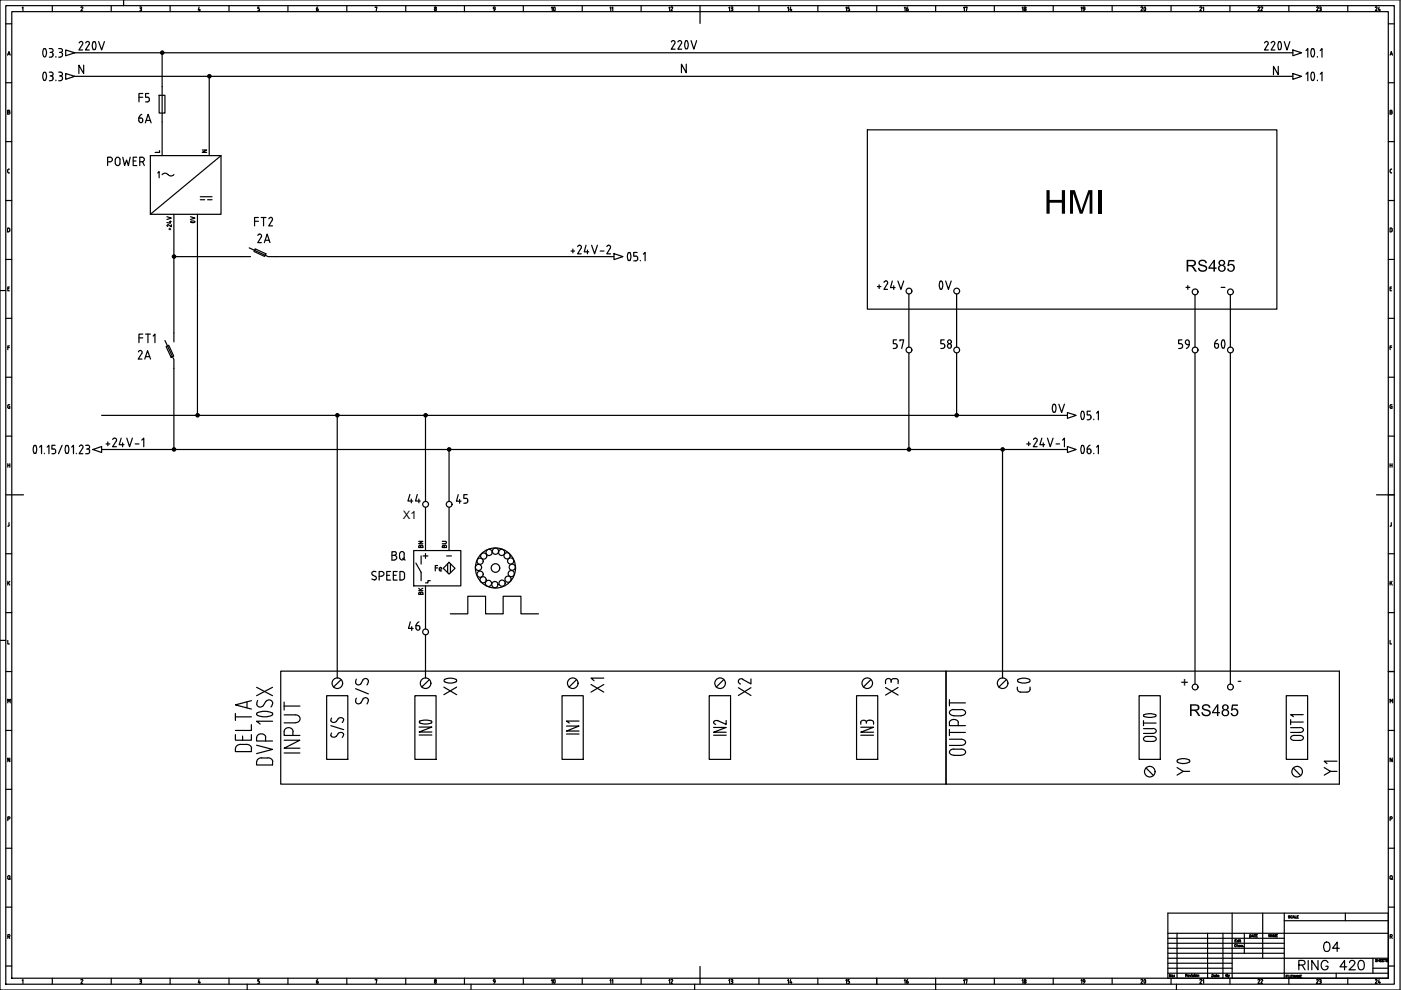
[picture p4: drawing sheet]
<svg xmlns="http://www.w3.org/2000/svg" width="297mm" height="210mm" viewBox="0 0 297 210" stroke-linecap="round" stroke-linejoin="round" font-family="sans-serif">
<!-- layer: 035 -->
<g fill="none" stroke="#000" stroke-width=".25">
<path d="M0 0h296.8v209.9h-296.8zM26.2 0v1.2M1.2 5.1h1.3M1.2 17.5h1.3M1.6 11.7l.3-.8 .3 .8M1.7 11.5h.4M2.5 2.5h291.8v204.9h-291.8zM4.7 1.7l.2-.2v.8M11.1 1.2v1.3M17.3 1.5l-.1 .1M17.4 1.5l.1 .2M17.5 1.8l-.4 .5h.4"/>
<path d="M23.6 1.2v1.3M29.6 1.5h.2M29.6 2.3h.2M29.7 1.8h.1M29.8 1.5l.2 .1-.2 .2 .2 .2M30 2v.1M30 2.1l-.2 .2M36.1 1.2v1.3M42.2 1.5l-.2 .6h.5M42.3 2v.3M48.6 1.2v1.3M61 1.2v1.3"/>
<path d="M73.5 1.2v1.3M79.5 1.6l.4-.1-.1 .8M86 1.2v1.3M92.1 2l.2-.2 .2 .2M92.1 2l.2 .3 .2-.2M92.5 2v.1M98.5 1.2v1.3M111 1.2v1.3M123.4 1.2v1.3M135.9 1.2v1.3M148.4 1.2v1.3M160.9 1.2v1.3"/>
<path d="M173.4 1.2v1.3M185.9 1.2v1.3M198.4 1.2v1.3M210.8 1.2v1.3M223.3 1.2v1.3M235.8 1.2v1.3M248.3 1.2v1.3M260.8 1.2v1.3M273.3 1.2v1.3M285.7 1.2v1.3M294.3 5.1h1.3M294.3 17.5h1.3"/>
<path d="M294.7 11.7l.3-.8 .2 .8M294.8 11.5h.4M1.2 30h1.3M1.6 23.8h.3M1.6 36.1v.4M1.7 36.4l.1 .2M1.8 36.7h.2M1.8 35.9h.2M1.8 35.9l-.1 .2M1.9 23.4h-.3v.8h.3M1.9 23.4l.2 .2-.2 .1 .2 .3-.2 .2M294.3 30h1.3"/>
<path d="M294.7 36.1v.4M294.7 23.8h.2M294.8 36.4l.2 .2M294.9 23.4h-.2v.8h.2M294.9 36.7h.2M294.9 35.9h.2M295 23.4l.1 .2-.1 .1 .2 .3-.2 .2M295 35.9l-.2 .2M1.2 42.5h1.3M1.2 55h1.3M1.8 48.4h-.2v.8h.2M1.8 48.4h.2l.1 .5"/>
<path d="M2.1 48.9l-.3 .2M294.3 42.5h1.3M294.3 55h1.3M294.9 48.4h-.2v.8h.2M295 48.4l.2 .2M295.1 48.6v.3M295.2 48.9l-.2 .2M0 61.6h1.2M1.2 80h1.3M1.3 67.5h1.2M1.7 61.2h.2M1.7 73.7h.3"/>
<path d="M2 60.8h-.3v.9h.3M2 73.3h-.3v.8M294.3 67.5h1.3M294.3 80h1.3M294.7 61.2h.3M294.7 73.7h.4M295.1 60.8h-.4v.9h.4M295.1 73.3h-.4v.8M1.3 92.5h1.2M1.7 86.4l.2 .2M1.7 98.7h.4M1.7 98.3v.8"/>
<path d="M1.9 85.8h.2M1.9 85.8l-.2 .2v.4M1.9 86.2h.2v.4h-.2M2.1 98.3v.8M294.3 92.5h1.3M294.7 86.4l.3 .2M294.7 98.3v.8M294.7 98.7h.4M294.9 85.8h.2M295 85.8l-.3 .2v.4M295 86.2h.1v.4h-.2M295.1 98.3v.8"/>
<path d="M1.3 104.9h1.2M1.3 117.4h1.2M1.9 110.8v.6M1.9 111.4l-.2 .2M294.3 104.9h1.3M294.3 117.4h1.3M295 110.8v.6M295 111.4l-.3 .2M0 135.8h1.2M1.3 129.9h1.2M1.7 135.8v.7h.3M1.7 123.2v.9"/>
<path d="M1.8 123.5l.3 .6M2.1 123.2l-.4 .6M294.3 129.9h1.3M294.7 135.8v.7h.4M294.7 123.2v.9M294.9 123.5l.3 .6M295.1 123.2l-.4 .6M1.3 142.4h1.2M1.3 154.9h1.2M1.7 149v-.8l.2 .5 .3-.5v.8M294.3 142.4h1.3M294.3 154.9h1.3"/>
<path d="M1.3 167.4h1.2M1.3 179.8h1.2M1.7 173.6h.2M1.9 173.2h-.2v.8M1.9 173.2l.2 .2-.2 .2M2.1 160.7v.8l-.4-.8v.8M294.3 167.4h1.3M294.3 179.8h1.3M294.7 173.6h.2M294.9 173.2h-.2v.8M295 173.2l.2 .2-.2 .2M295.2 160.7v.8l-.5-.8v.8"/>
<path d="M1.3 192.3h1.2M1.7 186.2l.2 .3 .2-.3M1.7 198.6h.2M1.9 198.2h-.2v.8M1.9 198.1l.2 .3-.2 .2 .2 .4M1.9 186.3l.3 .2M2.1 185.9v.3M2.1 185.9l-.2-.3-.2 .1v.5M247.6 200h24.7M247.6 198.9h24.7M249.6 197.9v9.5M256 197.9v9.5"/>
<path d="M259.3 197.9v9.5M263.8 197.9v4.2M267.7 193.6v9.6M272.3 195.2h22M285.2 193.6v1.6M294.3 192.3h1.3M294.7 198.6h.2M294.9 198.2h-.2v.8M295 198.1l.2 .3-.2 .2 .2 .4M1.3 204.8h1.2M4.7 207.9l.2-.2v.8M11.1 207.4v1.3"/>
<path d="M17.3 207.7l-.1 .1M17.4 207.7l.1 .3M17.5 208l-.4 .5h.4M23.6 207.4v1.3M29.6 207.7h.2M29.6 208.5h.2M29.7 208h.1M29.8 207.7l.2 .1-.2 .2 .2 .2M30 208.3h.1M30 208.3l-.2 .2M36.1 207.4v1.3M42.2 207.7l-.2 .6h.5"/>
<path d="M42.3 208.1v.4M48.6 207.4v1.3M52.4 208.7v1.2M54.7 208.5h.1M54.8 208l.2 .2M54.9 207.7h-.2v.3h.1M55 208.3h.1M55 208.3l-.2 .2M61 207.4v1.3M67.1 208.3l.2 .2 .2-.2M67.1 208l.3 .2M67.1 208v.3"/>
<path d="M67.4 207.7l-.3 .3M67.4 208.3h.1M73.5 207.4v1.3M79.5 207.8l.4-.1-.1 .8M86 207.4v1.3M92.1 208.3l.2 .2 .2-.2M92.5 208.3h.1M92.5 208.2l-.2-.2-.2 .3M98.5 207.4v1.3M99.9 208.7v1.2M104.6 207.8l.2-.1 .2 .1M104.6 207.9l.2 .2h.1v-.2"/>
<path d="M105 208.1l-.3 .4M111 207.4v1.3M123.4 207.4v1.3M135.9 207.4v1.3M147.3 208.7v1.2M148.4 207.4v1.3M160.9 207.4v1.3M173.4 207.4v1.3M185.9 207.4v1.3M198.4 207.4v2.5M210.8 207.4v1.3M223.3 207.4v1.3"/>
<path d="M235.8 207.4v1.3M247.6 203.2h13.6M247.6 204.2h13.6M247.6 205.3h13.6M247.6 202.1h24.7M247.6 201.1h24.7M247.6 206.3h46.7M248.3 207.4v1.3M249.4 208.7v1.2M273.3 207.4v1.3M285.7 207.4v1.3M291.1 205.3h3.2"/>
<path d="M294.3 204.8h1.3"/>
<circle cx="92.3" cy="1.6" r=".19"/>
<circle cx="92.3" cy="207.8" r=".19"/>
</g>
<!-- layer: 07 -->
<path d="M1.2 1.2h294.4v207.5h-294.4zM148.4 2.5v2.5M2.5 104.9h2.5M291.8 104.9h2.5M247.6 193.6h46.7v13.8h-46.7zM247.6 197.9h46.7M261.2 193.6v13.8M272.3 193.6v13.8M148.4 204.9v2.5M261.2 203.2h33.1" fill="none" stroke="#000" stroke-width=".25"/>
<!-- layer: 025 -->
<g fill="none" stroke="#000" stroke-width=".25">
<path d="M261.8 199.5h.2M262.2 199.2h-.4v.5h.4M262.6 199.5h-.3l.1 .2h.2M262.6 199.2v.5M262.7 199.3h.1M262.8 199.4v.3M262.9 199.4h.2M263 199.2v.5h.1M265 198.2l.3 .1-.2 .4h-.1zM265.4 198.7l.2-.5 .2 .5M265.5 198.5h.2M265.9 198.2h.3"/>
<path d="M266 198.2v.5M266.3 198.4h.2M266.6 198.2h-.3v.5h.3M269.4 198.1v.5l-.4-.5v.5M269.5 198.6l.2-.5 .2 .5M269.5 198.5h.3M270 198.6v-.5l.2 .5 .2-.5v.5M270.6 198.4h.2M270.8 198.1h-.2v.5h.2M273.5 194.2h-.3v.1l.3 .3h-.3M274 194.3l-.3-.1-.1 .3a.17 .17 0 0 0 .2 .2 .17 .17 0 0 0 .2-.2M274.1 194.7l.2-.5 .2 .5"/>
<path d="M274.2 194.5h.2M274.6 194.2v.5h.3M275 194.4h.2M275.3 194.2h-.3v.5h.3M248.3 206.6v.5l-.4-.5v.5M249 207.1h.1M249 206.8h.1M251.4 206.8h.3v-.2h-.3v.5M251.5 206.8l.2 .3M251.8 206.9h.3v-.2a.17 .17 0 0 0-.2 .1 .17 .17 0 0 0 0 .2 .17 .17 0 0 0 .2 0M262.1 200.4v-.1a.21 .21 0 0 0-.3 .1 .21 .21 0 0 0 0 .3 .21 .21 0 0 0 .3-.1M262.3 200.5l.2-.1 .1 .4"/>
<path d="M262.3 200.3v.5M262.7 200.5h.3a.18 .18 0 0 0-.3 0 .18 .18 0 0 0 .2 .3l.1-.1M263.4 200.5a.19 .19 0 0 0-.3 0 .19 .19 0 0 0 .2 .3l.1-.1M263.6 200.7h.1M292 203.5h-.4l.4 .3h-.4M292.1 203.4v.5M292.1 203.6h.4M292.5 203.4v.5M292.7 203.6h.2M292.9 203.4h-.2v.5h.2M293.1 203.6h.2M293.4 203.4h-.3v.5h.3"/>
<path d="M293.5 203.4h.3M293.7 203.4v.5M294.3 203.5h-.4l.4 .3h-.4"/>
<circle cx="248.6" cy="206.9" r=".17"/>
</g>
<!-- layer: 0 -->
<g fill="none" stroke="#000" stroke-width=".25">
<path d="M13.9 10.6l1.9 .6-1.9 .6zM13.9 15.6l1.9 .6-1.9 .6zM34.4 18.3v7.5M274.1 10.6l1.9 .6-1.9 .6zM274.1 15.6l1.9 .6-1.9 .6zM31.9 33h15v12.4h-15zM33.4 36.7l.3-.3v1.3M33.7 20.2h1.3v3.8h-1.3zM34.4 37l.6-.3 .6 .3M35.6 37l.7 .3 .6-.3M46.9 33l-15 12.4M183.9 27.5h86.8v38h-86.8z"/>
<path d="M42.5 41.7h2.5M42.5 42.3h.9M44 42.3h1M51.3 54.4h1.8M52.8 52.5l4.1 1.9h1.9M54.1 52.8l2.3 1-.3 .6-2.3-1.1zM130.2 53.8l1.9 .6-1.9 .6zM35 72.2l1.9 4.1v1.8M35.2 73.5l.6-.3 1 2.3-.5 .2zM36.9 70.6v1.9M19.7 95.3l1.8-.6v1.2zM226.3 94.7l1.9 .6-1.9 .6z"/>
<path d="M87.7 116.7h10v7.5h-10zM88.2 119.4l1.1 1.9v1.8M89.3 117.9v1.7M95.2 119.2l1.3 1.3-1.3 1.2-1.2-1.2zM200.6 142.3v24M284 142.3v24"/>
<circle cx="34.4" cy="11.2" r=".36"/>
<circle cx="34.4" cy="11.2" r=".11"/>
<circle cx="34.4" cy="11.2" r=".23"/>
<circle cx="44.4" cy="16.2" r=".36"/>
<circle cx="44.4" cy="16.2" r=".11"/>
<circle cx="44.4" cy="16.2" r=".23"/>
<circle cx="36.9" cy="54.4" r=".36"/>
<circle cx="36.9" cy="54.4" r=".23"/>
<circle cx="36.9" cy="54.4" r=".11"/>
<circle cx="36.9" cy="95.3" r=".36"/>
<circle cx="36.9" cy="95.3" r=".23"/>
<circle cx="36.9" cy="95.3" r=".11"/>
<circle cx="41.9" cy="88" r=".36"/>
<circle cx="41.9" cy="88" r=".23"/>
<circle cx="41.9" cy="88" r=".11"/>
<circle cx="71.5" cy="88" r=".36"/>
<circle cx="71.5" cy="88" r=".23"/>
<circle cx="71.5" cy="88" r=".11"/>
<circle cx="90.2" cy="88" r=".36"/>
<circle cx="90.2" cy="88" r=".23"/>
<circle cx="90.2" cy="88" r=".11"/>
<circle cx="95.2" cy="95.3" r=".36"/>
<circle cx="95.2" cy="95.3" r=".23"/>
<circle cx="95.2" cy="95.3" r=".11"/>
<circle cx="192.7" cy="95.3" r=".36"/>
<circle cx="192.7" cy="95.3" r=".23"/>
<circle cx="192.7" cy="95.3" r=".11"/>
<circle cx="202.8" cy="88" r=".36"/>
<circle cx="202.8" cy="88" r=".23"/>
<circle cx="202.8" cy="88" r=".11"/>
<circle cx="212.6" cy="95.3" r=".36"/>
<circle cx="212.6" cy="95.3" r=".23"/>
<circle cx="212.6" cy="95.3" r=".11"/>
<circle cx="101.8" cy="119" r=".66"/>
<circle cx="102.6" cy="117.9" r=".66"/>
<circle cx="103.7" cy="117.1" r=".66"/>
<circle cx="105.1" cy="116.9" r=".66"/>
<circle cx="106.4" cy="117.1" r=".66"/>
<circle cx="107.5" cy="117.8" r=".66"/>
<circle cx="108.3" cy="118.9" r=".66"/>
<circle cx="101.5" cy="120.3" r=".66"/>
<circle cx="101.8" cy="121.7" r=".66"/>
<circle cx="102.4" cy="122.9" r=".66"/>
<circle cx="103.6" cy="123.7" r=".66"/>
<circle cx="104.9" cy="123.9" r=".66"/>
<circle cx="105" cy="120.4" r="4.3"/>
<circle cx="105.1" cy="120.4" r=".91"/>
<circle cx="106.4" cy="123.6" r=".66"/>
<circle cx="107.7" cy="122.8" r=".66"/>
<circle cx="108.4" cy="121.6" r=".66"/>
<circle cx="108.6" cy="120.3" r=".66"/>
<circle cx="253.4" cy="145.7" r=".61"/>
<circle cx="260.9" cy="145.7" r=".61"/>
</g>
<!-- layer: TERMS -->
<path d="M35.4 45.9l.9 .3-.9 .3M35.7 47.7h-.2l.1 .3M35.8 48.6h.4M35.9 47h.4M36 48.4v.3M36.1 46.8v.5l-.7-.1M36.3 47.6v.5l-.6-.4" fill="none" stroke="#000" stroke-width=".25"/>
<g fill="none" stroke="#000" stroke-width=".25">
<path d="M15.8 11.2h258.3M15.8 16.2h258.3M34.4 11.2v7.1M44.4 16.2v16.8M34.4 25.8v7.2M36.9 54.4h14.4M36.9 45.4v25.2M41.9 45.4v42.7M58.8 54.4h71.4M36.9 78.1v17.2M192.7 62.3v11.3M192.7 74.9v20.4"/>
<path d="M202.8 62.3v11.3M202.8 74.9v13.2M253.4 62.5v11.1M253.4 74.9v70.1M260.9 62.5v11.1M260.9 74.9v70.1M21.5 95.3h204.8M21.5 88.1h204.8M71.5 88.1v55.7M90.2 88.1v18.3M95.2 95.3v11.1M212.6 95.3v48.5"/>
<path d="M90.2 107.6v9.1M95.2 107.6v9.1M90.2 124.2v9.2M90.2 134.6v9.2M95.5 130.1h3.7v-3.7h3.8v3.7h3.7v-3.7h3.7v3.7h3.8"/>
</g>
<!-- layer: SYMS -->
<g fill="none" stroke="#000" stroke-width=".25">
<path d="M69.3 147.5h4.4v13.5h-4.4zM88 147.5h4.5v13.5h-4.5zM119.2 147.5h4.5v13.5h-4.5zM122.2 144.1l-1.6 1.6M150.4 147.5h4.5v13.5h-4.5zM153.4 144.1l-1.6 1.6M181.6 147.5h4.5v13.5h-4.5zM184.6 144.1l-1.6 1.6M200.6 142.3h-141.1v24h141.1M241.5 147.5h4.5v13.5h-4.5zM272.7 147.5h4.5v13.5h-4.5zM284 142.3h-83.4v24h83.4"/>
<path d="M243 162.8l1.6 1.6M274.2 162.8l1.6 1.6"/>
<circle cx="121.4" cy="144.9" r="1.12"/>
<circle cx="152.7" cy="144.9" r="1.12"/>
<circle cx="183.9" cy="144.9" r="1.12"/>
<circle cx="243.8" cy="163.6" r="1.12"/>
<circle cx="275" cy="163.6" r="1.12"/>
</g>
<!-- layer: TAGS -->
<g fill="none" stroke="#000" stroke-width=".25">
<path d="M70.1 153.9l2.8 .8M70.1 155.9a.71 .71 0 0 0 1.2 .2M70.3 155.4l-.2 .5M70.3 152.2a.62 .62 0 0 0 .1 1 .62 .62 0 0 0 .9-.2M71.7 155.5l.4-.2a.6 .6 0 0 1 .8 .4M71.7 155.5l-.4 .6M72.9 155.7l-.3 .6M88.9 154.1h2.7l-2.7 1.1h2.7M88.9 155.8h2.7M88.9 152.9l1.6-.2 .9 .1 .2 .3-.2 .2-.4 .1-1 .1-1-.2zM120.1 153.9h2.7l-2.7 1.1h2.7M120.1 155.6h2.7"/>
<path d="M122.8 152.9h-2.7l.6 .4M151.3 154.2h2.7l-2.7 1.1h2.7M151.3 155.9h2.7M152.2 152.8a.5 .5 0 0 0-.7 0 .5 .5 0 0 0 0 .7l.2 .1M154 152.8v.8l-1.8-.8M182.5 154.2h2.7l-2.7 1.1h2.7M182.5 155.9h2.7M183.7 153.1a.67 .67 0 0 0-.6-.4 .67 .67 0 0 0-.6 .4v.5M184.6 152.7a.65 .65 0 0 0-.9 .6M184.6 152.7l.5 .2 .1 .7M201.3 156.7h2.5a.74 .74 0 0 1 .8 .9l-.5 .4h-.3h-2.5M201.3 153.2v.7h3.4"/>
<path d="M201.3 155.3h3.4M201.3 148.4v1.3M201.3 154.7v1.3M201.3 149h3.4M201.3 153.2a1.02 1.02 0 0 1 .9-.7 1.02 1.02 0 0 1 1 .7M202.2 158.8h1.6M202.2 150.5h1.6M202.2 158.8a.74 .74 0 0 0-.8 .9l.5 .4h.3M202.2 150.4a.74 .74 0 0 0-.8 .9l.5 .4h.3M203.2 153.2v.7M203.8 158.8a.74 .74 0 0 1 .8 .9l-.5 .4h-.3M203.8 150.4a.74 .74 0 0 1 .8 .9l-.5 .4-1.9 .1"/>
<path d="M242.4 155.5h2M242.4 154.5h2M242.4 153.3h2.7M242.4 152.8v1.1M242.6 151.5l1.4-.2 1 .2M242.6 151.5l-.2 .2a2.39 2.39 0 0 0 2.7 0l-.1-.2M244.4 156.1h-1.2a.56 .56 0 0 0-.8 .6 .56 .56 0 0 0 .8 .5h1.2M273.6 155.3h2M273.6 154.3h2M273.6 153.1h2.7M273.6 152.6v1M274.4 157h1.2"/>
<path d="M274.4 155.9h1.2M274.4 155.9a.56 .56 0 0 0-.8 .6 .56 .56 0 0 0 .8 .5M275.6 155.9a.56 .56 0 0 1 .8 .6 .56 .56 0 0 1-.8 .5M275.6 154.2a.56 .56 0 0 1 .8 .6 .56 .56 0 0 1-.8 .5M276.3 151.5h-2.7l.6 .4M202.2 160.2h1.6"/>
</g>
<!-- layer: MISC -->
<path d="M54.4 158l3.4 .9-3.4 .9M54.4 156.4v.7h3.4M54.4 145.7l3.4 1.8M54.6 151.7l1.5 .3 1.5-.3M54.6 151.1l1.5-.3 1.5 .3M56.4 148.7l.3-.3a.77 .77 0 0 1 1.1 .6M57.8 152.9h-3.4l.8 .6M57.8 145.7l-3.4 1.8M54.4 161.5v.7h3.4" fill="none" stroke="#000" stroke-width=".25"/>
<!-- layer: DESC -->
<path d="M78.8 122.8l.6 .1M79.2 121.1l.5 .1M79.2 121.2l-.3 .1-.1 .4 .8 .5M79.6 122.2l.2 .4-.4 .4M80.4 122.2h.5M80.9 121.2h-.5v1.8M80.9 121.2a.49 .49 0 0 1 .5 .5 .49 .49 0 0 1-.5 .4M82 122h.6M82.8 121.2h-.8v1.8h.8M83.4 122h.6M84.2 121.2h-.8v1.8h.8M84.8 121.2h.7a1.23 1.23 0 0 1 0 1.7l-.7 .1z" fill="none" stroke="#000" stroke-width=".25"/>
<!-- layer: XREF -->
<g fill="none" stroke="#000" stroke-width=".25">
<path d="M9.3 10.4l.2-.1a1.18 1.18 0 0 1 0 1.8h-.1a1.49 1.49 0 0 1-.1-1.7zM9.3 15.4l.2-.1a1.18 1.18 0 0 1 0 1.8l-.1-.1a1.49 1.49 0 0 1-.1-1.6zM10.5 10.3h.3M10.5 12.1h.3M10.5 15.3h.3M10.5 17.1h.3M10.6 11.1h.2M10.6 16.1h.2M10.9 10.3a.4 .4 0 0 1 .4 .4 .4 .4 0 0 1-.4 .4l.4 .4M10.9 15.3a.4 .4 0 0 1 .4 .4 .4 .4 0 0 1-.4 .4l.4 .4M11.2 16.5a.39 .39 0 0 1-.3 .6M11.2 11.5v.2"/>
<path d="M11.3 11.7l-.4 .4M11.9 12v.1M11.9 17v.1M12.4 10.3h.4a.4 .4 0 0 1 .5 .4 .4 .4 0 0 1-.5 .4M12.4 15.3h.4a.4 .4 0 0 1 .5 .4 .4 .4 0 0 1-.5 .4M12.4 12.1h.4M12.4 17.1h.4M12.6 11.1h.2M12.6 16.1h.2M12.8 11.1l.5 .4M12.8 16.1l.5 .4M13.3 11.7l-.5 .4"/>
<path d="M13.3 16.5a.44 .44 0 0 1-.5 .6M13.3 11.5v.2M276.9 10.7l.4-.4v1.8M276.9 15.7l.4-.4v1.8M278.5 10.4l-.2-.1a1.18 1.18 0 0 0 0 1.8l.2-.1M278.5 15.4l-.2-.1a1.18 1.18 0 0 0 0 1.8l.2-.1M278.5 10.4a1.67 1.67 0 0 1 0 1.6M278.5 15.4a1.67 1.67 0 0 1 0 1.6M279.3 12v.1M279.3 17v.1M279.9 10.7l.4-.4v1.8M279.9 15.7l.4-.4v1.8"/>
<path d="M133.2 53.6a1.19 1.19 0 0 0 .2 1.7l.2-.1M133.2 53.6h.4M133.6 53.6a1.67 1.67 0 0 1 0 1.6M134.8 54.3l.4 .4M135.1 53.5h-.7v.8h.4M135.2 54.7v.2M135.2 54.9l-.2 .3-.6 .1M135.8 55.2v.1M136.4 53.9l.4-.4v1.8M7.2 94.5a1.67 1.67 0 0 0 0 1.6M7.2 94.5h.4M7.2 96.1h.4"/>
<path d="M7.6 94.5a1.67 1.67 0 0 1 0 1.6M8.4 94.8l.4-.4v1.8M9.4 96.1v.1M10 94.8l.4-.4v1.8M11.7 94.4h-.7v.8h.6l.2 .4M11.8 95.6v.2M11.8 95.8l-.2 .3-.6 .1M13.2 94.4l-.8 1.8M14 96.1h.4M14.4 94.5l-.3-.1a1.37 1.37 0 0 0-.1 1.7M14.4 94.5a1.67 1.67 0 0 1 0 1.6M15.2 94.8l.4-.4v1.8"/>
<path d="M16.2 96.1v.1M16.8 94.7a.4 .4 0 0 1 .6-.3 .4 .4 0 0 1 .1 .6l-.7 1.2h.8M18.2 94.4h.4a.4 .4 0 0 1 .4 .4 .4 .4 0 0 1-.4 .4M18.4 95.2h.2M18.6 95.2l.4 .4M19 95.6v.2M19 95.8l-.2 .3-.6 .1M229.3 94.5l.3-.1a1.37 1.37 0 0 1 .1 1.7M229.3 96.1h.4M229.3 87.3h.4M229.3 94.5a1.67 1.67 0 0 0 0 1.6M229.7 87.3a1.28 1.28 0 0 1-.2 1.7l-.2-.1"/>
<path d="M230.5 95.8a.4 .4 0 0 0 .4 .4 .4 .4 0 0 0 .4-.4M230.5 95.2h.6l.2 .4M230.5 95.2v.6M230.5 89h.4M230.9 87.9a.52 .52 0 0 1 .4 .5 .52 .52 0 0 1-.4 .6M231.1 94.4l-.4 .3-.2 .5M231.2 87.2h-.7v.8h.4M231.3 95.6v.2M231.9 88.9v.1M231.9 96.1v.1M232.5 94.8l.4-.4v1.8M232.5 87.6l.4-.4v1.8"/>
</g>
<!-- layer: WIREREF_DEST -->
<path d="M16.8 9.1a.4 .4 0 0 1 .5-.3 .4 .4 0 0 1 .2 .6M17.5 9.4l-.8 1.2h.8M17.7 13.8v1.8l-1-1.8v1.8M18.2 9.1a.4 .4 0 0 1 .5-.3 .4 .4 0 0 1 .2 .6M18.9 9.4l-.8 1.2h.8M19.8 10.5a1.19 1.19 0 0 1 .2-1.7h.1a1.37 1.37 0 0 1 .1 1.7M19.8 10.5h.3M20.9 8.8l.6 1.8 .6-1.8" fill="none" stroke="#000" stroke-width=".25"/>
<!-- layer: WIRENO -->
<path d="M142.3 8.9a.4 .4 0 0 1 .6-.3 .4 .4 0 0 1 .2 .6l-.8 1.2h.8M143.7 8.9a.4 .4 0 0 1 .6-.3 .4 .4 0 0 1 .2 .6M144.4 9.2l-.7 1.2h.8M145.3 8.7h.4M145.3 10.3h.4M145.4 8.7a1.67 1.67 0 0 0 0 1.6M145.5 13.6v1.8l-1-1.8v1.8M145.7 8.7a1.67 1.67 0 0 1 0 1.6M146.5 8.6l.6 1.8 .6-1.8" fill="none" stroke="#000" stroke-width=".25"/>
<!-- layer: WIREREF -->
<g fill="none" stroke="#000" stroke-width=".25">
<path d="M268.1 9.1a.4 .4 0 0 1 .5-.3 .4 .4 0 0 1 .2 .6M268.8 9.4l-.7 1.2h.8M269.5 9.1a.4 .4 0 0 1 .5-.3 .4 .4 0 0 1 .2 .6M270.2 9.4l-.7 1.2h.8M271 14.1v1.7l-1-1.7v1.7M271.1 10.5h.4M271.1 10.5a1.27 1.27 0 0 1 .2-1.7h.1a1.37 1.37 0 0 1 .1 1.7M272.3 8.8l.6 1.8 .6-1.8M121.1 53.2h.7M121.5 52.8v.8M122.5 52.3a.4 .4 0 0 1 .5-.3 .4 .4 0 0 1 .2 .6M123.2 52.6l-.7 1.2h.7"/>
<path d="M124.2 52l-.3 1.4h.9M124.5 53v.8M125.4 52l.7 1.8 .6-1.8M127.3 53.2h.8M128.7 52.3a.4 .4 0 0 1 .5-.3 .4 .4 0 0 1 .2 .6l-.7 1.2h.8M22.5 94.1h.8M22.9 93.7v.8M24.3 92.9l-.4 .3M24.3 92.9l.4 .2v.4M24.6 93.5l-.7 1.2h.8M25.7 92.9l-.4 1.4h1M26 93.9v.8"/>
<path d="M26.9 92.9l.6 1.8 .6-1.8M28.7 94.1h.8M30.1 93.3l.4-.4v1.8M217.7 94.1h.8M218.1 93.7v.8M219.5 92.9l.4 .2v.4M219.5 92.9l-.4 .3M219.8 93.5l-.7 1.2h.8M220.9 92.9l-.4 1.4h1M221.2 93.9v.8M222.1 92.9l.6 1.8 .6-1.8M223.9 94.1h.8"/>
<path d="M225.3 93.3l.4-.4v1.8"/>
</g>
<!-- layer: 0 -->
<g fill="#000">
<path d="M221.9 40.3h.6v2.1h2.6v-2.1h.7v5h-.7v-2.3h-2.6v2.3h-.6zM226.9 40.3h1l1.4 4.3 1.5-4.3h.8v5h-.6v-4.2l-1.5 4.2h-.6l-1.4-4.2v4.2h-.6zM232.8 40.3h.7v5h-.7zM254.2 55.3l.6-.3 .6 .1 .3 .2 .2 .5h-.3l-.3-.4h-.6a.39 .39 0 0 0-.3 .5 .39 .39 0 0 0 .6 .2l.9 .4v.6l-.2 .4-1 .1-.4-.1-.3-.5v-.2h.3l.2 .4 .8 .1a.42 .42 0 0 0 .3-.5 .42 .42 0 0 0-.5-.3l-.9-.4-.1-.5zM260.5 55.1h1.2v.3h-1l-.1 .7 .3-.2 .6 .1 .3 .6-.1 .6-.5 .4-.7-.1-.3-.4v-.1l.3-.1 .1 .3 .6 .2 .3-.4v-.4l-.3-.4-1 .2zM255 149.5l.6-.2h.5l.4 .4 .1 .3-.3 .1-.3-.5h-.5a.4 .4 0 0 0-.3 .5 .4 .4 0 0 0 .5 .3l.9 .4 .1 .5-.2 .4-.4 .2h-.7l-.4-.2-.2-.4-.1-.3h.3l.4 .5h.7a.45 .45 0 0 0 .2-.6 .45 .45 0 0 0-.6-.2l-.8-.4-.1-.4zM261.2 149.4h1.3v.3h-1l-.2 .6 .6-.1 .4 .2 .3 .3-.2 .9-.4 .3-.8-.1-.3-.4v-.2l.3-.1 .3 .5h.4l.4-.5-.1-.4-.3-.2-.9 .2z"/>
<path d="M251.6 55.1h1.3l.5 .2 .2 .3-.1 .5-.3 .3h-.3l.4 .4 .5 .8h-.4l-.9-1.1h-.6v1.1h-.3zM251.9 55.4v.8h.8a.42 .42 0 0 0 .5-.4 .42 .42 0 0 0-.5-.4z"/>
<path d="M257.3 55.1h.3v1.6h.3v.3h-.3v.6h-.3v-.6h-1.1v-.3zM257.3 55.6l-.8 1.1h.8z"/>
<path d="M258.5 55.3l.7-.2 .6 .4v.4l-.4 .3 .4 .3 .1 .5-.4 .5-.8 .1-.5-.5 .1-.5 .4-.4-.4-.3zM258.7 55.7a.39 .39 0 0 0 .7 0 .39 .39 0 0 0-.7 0zM258.5 56.9a.55 .55 0 0 0 1.1 0 .55 .55 0 0 0-1.1 0z"/>
<path d="M252.3 149.3l1.5 .1 .4 .2 .1 .4-.1 .4-.6 .3 .3 .2 .6 .9h-.4l-.6-.9-.3-.2h-.6v1.1h-.3zM252.6 149.6v.8h.9a.41 .41 0 0 0 .5-.4 .41 .41 0 0 0-.6-.4z"/>
<path d="M258.1 149.3h.2v1.7h.4v.2h-.4v.6h-.3v-.6h-1v-.2zM258 149.8l-.7 1.2h.7z"/>
<path d="M259.2 149.6l.7-.3 .6 .4v.6l-.4 .2 .4 .2 .1 .7-.5 .5-.7-.1-.4-.4v-.6l.5-.3-.4-.4zM259.4 150a.4 .4 0 0 0 .8 0 .4 .4 0 0 0-.8 0zM259.3 151.1a.51 .51 0 0 0 1 0 .51 .51 0 0 0-1 0z"/>
</g>
<g font-size="8.8">
<text x="98.8" y="149.6" transform="rotate(-90 98.8 149.6)">X0</text>
<text x="220.5" y="149.6" transform="rotate(-90 220.5 149.6)">C0</text>
<text x="80.4" y="151.7" transform="rotate(-90 80.4 151.7)">S/S</text>
<text x="254.4" y="166.5" transform="rotate(-90 254.4 166.5)">Y0</text>
</g>
<g font-size="7.1">
<text x="195.4" y="63.5">0V</text>
<text x="255.1" y="75.8">60</text>
<text x="219.4" y="89.6">0V</text>
<text x="54.3" y="160.9" transform="rotate(-90 54.3 160.9)">DELTA</text>
<text x="64.6" y="160.9" transform="rotate(-90 64.6 160.9)">INPUT</text>
</g>
<g font-size="6.2">
<text x="160.2" y="148.5" transform="rotate(-90 160.2 148.5)">X2</text>
<text x="284.3" y="165.5" transform="rotate(-90 284.3 165.5)">Y1</text>
</g>
<g font-size="5.7">
<text x="128.8" y="147.8" transform="rotate(-90 128.8 147.8)">X1</text>
<text x="191.2" y="148.5" transform="rotate(-90 191.2 148.5)">X3</text>
</g>
<g font-size="4.9">
<text x="28.2" y="22.9">F5</text>
<text x="28.2" y="27.2">6A</text>
<text x="21.5" y="36.3">POWER</text>
<text x="42.7" y="49.7" transform="rotate(-90 42.7 49.7)">0V</text>
<text x="52.9" y="49">FT2</text>
<text x="53.3" y="52.6">2A</text>
<text x="184.9" y="62.4">+24V</text>
<text x="28.2" y="77.3">2A</text>
<text x="28.2" y="73.7">FT1</text>
<text x="188" y="75.1">57</text>
<text x="198.3" y="75.1">58</text>
<text x="248.7" y="75.1">59</text>
<text x="85.4" y="108">44</text>
<text x="95.6" y="108">45</text>
<text x="81.8" y="119.9">BQ</text>
<text x="85.4" y="134.8">46</text>
<text x="279.4" y="202.8">04</text>
<text x="274.1" y="206.7">RING 420</text>
</g>
<g font-size="4.4">
<text x="115" y="3.9">10</text>
<text x="240.2" y="3.9">20</text>
<text x="91" y="122.4">Fe</text>
<text x="115" y="209.9">10</text>
<text x="240.2" y="209.9">20</text>
</g>
<g font-size="4">
<text x="90.7" y="117.5" transform="rotate(-90 90.7 117.5)">BN</text>
<text x="95.6" y="117.5" transform="rotate(-90 95.6 117.5)">BU</text>
<text x="90.7" y="127.4" transform="rotate(-90 90.7 127.4)">BK</text>
<text x="190.5" y="209.9">16</text>
<text x="278" y="209.9">23</text>
<text x="293.5" y="209.9" transform="rotate(-90 293.5 209.9)">24</text>
</g>
<g font-size="3.5">
<text x="53.3" y="3.5">5</text>
<text x="66" y="3.5">6</text>
<text x="103" y="3.5">9</text>
<text x="128.1" y="3.5">11</text>
<text x="140.8" y="3.5">12</text>
<text x="153.5" y="3.5">13</text>
<text x="165.8" y="3.5">14</text>
<text x="178.2" y="3.5">15</text>
<text x="190.5" y="3.5">16</text>
<text x="203.2" y="3.5">17</text>
<text x="215.5" y="3.5">18</text>
<text x="227.9" y="3.5">19</text>
<text x="256.1" y="3.5" transform="rotate(-90 256.1 3.5)">21</text>
<text x="268.5" y="3.5" transform="rotate(-90 268.5 3.5)">22</text>
<text x="278" y="3.5">23</text>
<text x="290.3" y="3.5">24</text>
<text x="250.1" y="62.4">+</text>
<text x="293.5" y="150.3">M</text>
<text x="293.5" y="187.7">Q</text>
<text x="130.9" y="209.9" transform="rotate(-90 130.9 209.9)">11</text>
<text x="143.6" y="209.9" transform="rotate(-90 143.6 209.9)">12</text>
<text x="156.3" y="209.9" transform="rotate(-90 156.3 209.9)">13</text>
<text x="168.6" y="209.9" transform="rotate(-90 168.6 209.9)">14</text>
<text x="181" y="209.9" transform="rotate(-90 181 209.9)">15</text>
<text x="206" y="209.9" transform="rotate(-90 206 209.9)">17</text>
<text x="218.4" y="209.9" transform="rotate(-90 218.4 209.9)">18</text>
<text x="230.7" y="209.9" transform="rotate(-90 230.7 209.9)">19</text>
<text x="256.1" y="209.9" transform="rotate(-90 256.1 209.9)">21</text>
<text x="261.4" y="208.5" transform="rotate(-90 261.4 208.5)">By</text>
<text x="268.5" y="209.9" transform="rotate(-90 268.5 209.9)">22</text>
</g>
<g font-size="3.1">
<text x="31.7" y="33.5">L</text>
<text x="41.6" y="33.5">N</text>
</g>
<g font-size="2.8">
<text x="250.4" y="145.5">+</text>
<text x="262.4" y="145.3">-</text>
</g>
<text font-size="2.6" x="257.5" y="62.1">-</text>
<text font-size="2.4" x="85.4" y="110">X1</text>
</svg>
